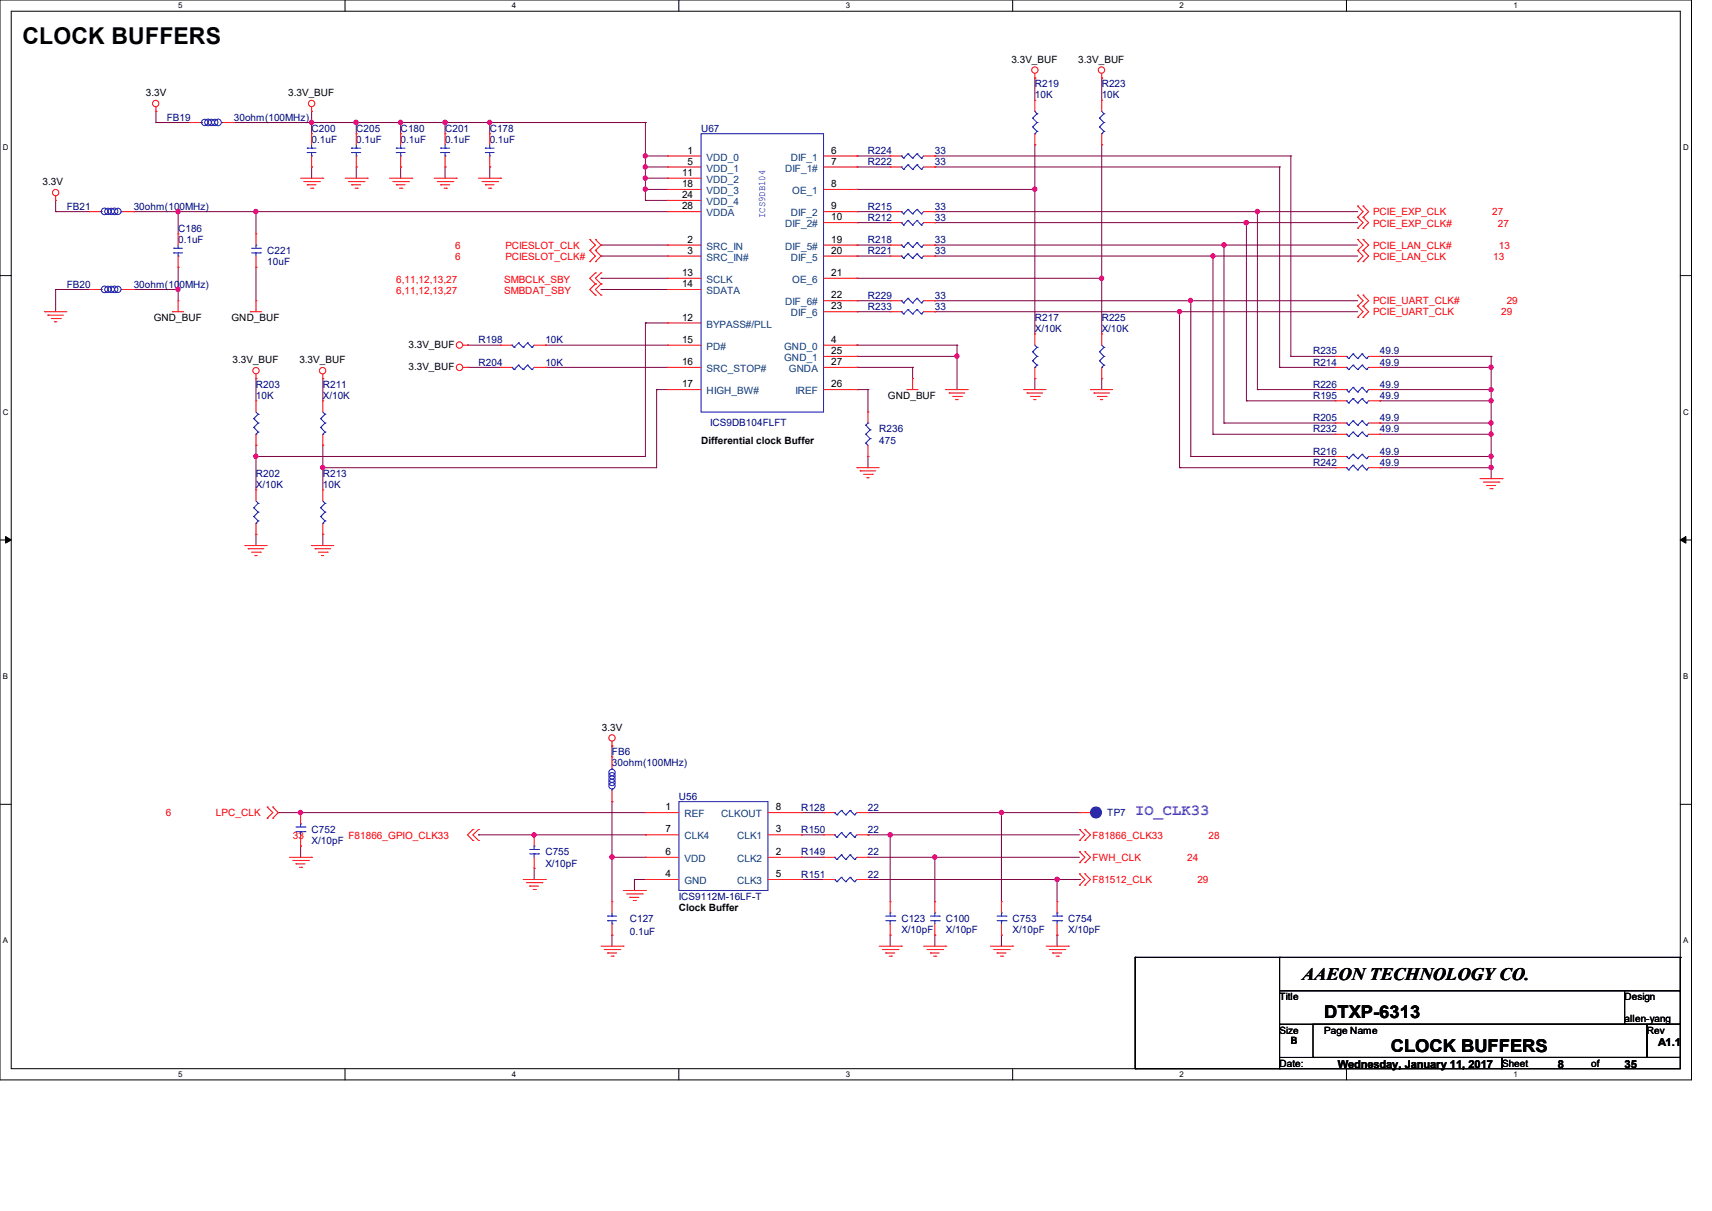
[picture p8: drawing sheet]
<svg xmlns="http://www.w3.org/2000/svg" width="297mm" height="210mm" viewBox="0 0 297 210" stroke-linecap="round" stroke-linejoin="round" font-family="sans-serif">
<path d="M0 0h293.5v187.3h-293.5zM1.9 1.9h289.6v183.4h-289.6z" fill="none" stroke="#000" stroke-width=".17"/>
<g fill="#fff">
<path d="M30.9 .2h.8v1.5h-.8z"/>
<path d="M30.9 185.5h.8v1.6h-.8z"/>
</g>
<path d="M59.9 0v1.9M59.9 185.3v2" fill="none" stroke="#000" stroke-width=".17"/>
<g fill="#fff">
<path d="M88.8 .2h.8v1.5h-.8z"/>
<path d="M88.8 185.5h.8v1.6h-.8z"/>
</g>
<path d="M117.8 0v1.9M117.8 185.3v2" fill="none" stroke="#000" stroke-width=".17"/>
<g fill="#fff">
<path d="M146.7 .2h.8v1.5h-.8z"/>
<path d="M146.7 185.5h.8v1.6h-.8z"/>
</g>
<path d="M175.7 0v1.9M175.7 185.3v2" fill="none" stroke="#000" stroke-width=".17"/>
<g fill="#fff">
<path d="M204.6 .2h.8v1.5h-.8z"/>
<path d="M204.6 185.5h.8v1.6h-.8z"/>
</g>
<path d="M233.6 0v1.9M233.6 185.3v2" fill="none" stroke="#000" stroke-width=".17"/>
<g fill="#fff">
<path d="M262.6 .2h.7v1.5h-.7z"/>
<path d="M262.6 185.5h.7v1.6h-.7z"/>
<path d="M.5 24.8h1v1.6h-1z"/>
<path d="M292 24.8h1v1.6h-1z"/>
<path d="M.5 70.7h1v1.5h-1z"/>
<path d="M292 70.7h1v1.5h-1z"/>
</g>
<path d="M0 47.8h1.9M291.5 47.8h2" fill="none" stroke="#000" stroke-width=".17"/>
<g fill="#fff">
<path d="M.5 116.5h.9v1.6h-.9z"/>
<path d="M292 116.5h.9v1.6h-.9z"/>
</g>
<path d="M0 93.6h1.9M291.5 93.6h2" fill="none" stroke="#000" stroke-width=".17"/>
<path d="M1 93l.9 .6-.9 .6zM291.5 93.6l1-.6v1.2z" fill="#000" stroke="#000" stroke-width=".17"/>
<g fill="#fff">
<path d="M.5 162.4h.9v1.5h-.9z"/>
<path d="M292 162.4h.9v1.5h-.9z"/>
</g>
<g fill="none" stroke="#000" stroke-width=".17">
<path d="M0 139.5h1.9M291.5 139.5h2M196.9 166h.1M196.9 166h94.6M196.9 166v19.3M222 171.8h69.5v5.8h-69.5zM222 166h.1M222 166v5.8M222 177.6v5.8M227.8 177.6h57.9v5.8h-57.9zM281.9 177.6h.1M281.9 171.8v5.8"/>
<path d="M285.7 177.6h5.8v5.8h-5.8zM291.5 166h.1M291.5 166v5.8M196.9 185.3h.1M196.9 185.3h25.1M222 183.4h38.6v1.9h-38.6zM222 183.4h.1M222 185.3h.1M260.6 183.4h30.9v1.9h-30.9z"/>
</g>
<g fill="none" stroke="#800040" stroke-width=".17">
<path d="M27.1 19.3h.1M27.1 19.3v2M54.1 19.3h.1M54.1 19.3v3.9M179.5 13.5h.1M179.5 13.5v3.9M191.1 13.5h.1M191.1 13.5v3.9M9.7 34.8h.1M9.7 36.7h.1M9.7 34.8v1.9M9.7 36.7h5.8"/>
<path d="M23.2 36.7h.1M23.2 36.7h92.6M27.1 21.3h.1M27.1 21.3h5.8M30.9 36.7h.1M30.9 36.7v3.9M40.6 21.3h.1M40.6 21.3h71.4M44.4 36.7h.1M44.4 36.7v3.9M54.1 21.3h.1M54.1 29h.1"/>
<path d="M54.1 29v1.9M61.8 29h.1M61.8 21.3h.1M61.8 21.3v1.9M61.8 29v1.9M69.5 21.3h.1M69.5 29h.1M69.5 21.3v1.9M69.5 29v1.9M77.2 29h.1M77.2 21.3h.1M77.2 21.3v1.9"/>
<path d="M77.2 29v1.9M85 29h.1M85 21.3h.1M85 21.3v1.9M85 29v1.9M112 27.1h.1M112 21.3h.1M112 29h.1M112 30.9h.1M112 32.9h.1M112 34.8h.1M112 29h3.8"/>
<path d="M112 27.1h3.8M112 32.9h3.8M112 21.3v13.5M112 30.9h3.8M112 34.8h3.8M148.7 32.9h.1M148.7 36.7h.1M148.7 38.6h.1M148.7 27.1h.1M148.7 29h.1M148.7 38.6h5.7M148.7 29h5.7"/>
<path d="M148.7 27.1h5.7M148.7 32.9h30.8M148.7 36.7h5.7M162.2 38.6h.1M162.2 29h.1M162.2 27.1h.1M162.2 36.7h.1M162.2 38.6h73.3M162.2 29h59.8M162.2 27.1h61.7M162.2 36.7h73.3M179.5 32.9h.1"/>
<path d="M179.5 25.1h.1M179.5 25.1v32.8M191.1 25.1h.1M191.1 25.1v32.8M216.2 38.6h.1M216.2 38.6v30.9M218.1 36.7h.1M218.1 36.7v30.9M222 29h.1M222 29v34.7M223.9 27.1h.1M223.9 27.1v34.7"/>
<path d="M9.7 50.2h.1M9.7 50.2h5.8M9.7 50.2v3.9M23.2 50.2h.1M23.2 50.2h7.7M30.9 46.4h.1M30.9 50.2h.1M30.9 46.4v5.8M44.4 46.4h.1M44.4 46.4v5.8M81.1 59.9h.1M81.1 59.9h5.8"/>
<path d="M94.6 59.9h.1M94.6 59.9h21.2M104.3 42.5h.1M104.3 44.4h.1M104.3 48.3h.1M104.3 50.2h.1M104.3 42.5h11.5M104.3 44.4h11.5M104.3 48.3h11.5M104.3 50.2h11.5M112 56h.1M112 56h3.8"/>
<path d="M112 56v23.2h-67.6M148.7 48.3h.1M148.7 42.5h.1M148.7 44.4h.1M148.7 52.2h.1M148.7 54.1h.1M148.7 59.9h.1M148.7 42.5h5.7M148.7 44.4h5.7M148.7 48.3h42.4M148.7 52.2h5.7M148.7 59.9h17.3"/>
<path d="M148.7 54.1h5.7M162.2 42.5h.1M162.2 44.4h.1M162.2 52.2h.1M162.2 54.1h.1M162.2 42.5h73.3M162.2 44.4h73.3M162.2 52.2h73.3M162.2 54.1h73.3M166 59.9h.1M166 59.9v7.7M191.1 48.3h.1"/>
<path d="M204.6 54.1h.1M204.6 54.1v27M206.6 52.2h.1M206.6 52.2v27M210.4 44.4h.1M210.4 44.4v30.9M212.3 42.5h.1M212.3 42.5v30.9M44.4 65.7h.1M44.4 79.2h.1M44.4 77.2h.1M44.4 65.7v3.8"/>
<path d="M44.4 77.2v7.8M56 77.2h.1M56 65.7h.1M56 65.7v3.8M56 77.2v7.8M81.1 63.7h.1M81.1 63.7h5.8M94.6 63.7h.1M94.6 63.7h21.2M113.9 67.6h.1M113.9 67.6h1.9M113.9 67.6v13.5h-57.9"/>
<path d="M148.7 61.8h.1M148.7 63.7h.1M148.7 67.6h.1M148.7 61.8h17.3M148.7 63.7h9.6M148.7 67.6h1.9M150.6 67.6h.1M150.6 79.2h.1M150.6 67.6v3.9M150.6 79.2v1.9M158.3 63.7h.1M158.3 63.7v2"/>
<path d="M166 61.8h.1M179.5 65.7h.1M179.5 65.7v1.9M191.1 65.7h.1M191.1 65.7v1.9M206.6 79.2h.1M206.6 79.2h25M210.4 75.3h.1M210.4 75.3h21.2M212.3 73.4h.1M212.3 73.4h19.3M216.2 69.5h.1"/>
<path d="M216.2 69.5h15.4M218.1 67.6h.1M218.1 67.6h13.5M222 63.7h.1M222 63.7h9.6M223.9 61.8h.1M223.9 61.8h7.7M239.4 61.8h.1M239.4 69.5h.1M239.4 67.6h.1M239.4 63.7h.1M239.4 75.3h.1"/>
<path d="M239.4 73.4h.1M239.4 79.2h.1M239.4 61.8h19.3M239.4 63.7h19.3M239.4 67.6h19.3M239.4 79.2h19.3M239.4 69.5h19.3M239.4 75.3h19.3M239.4 73.4h19.3M258.7 79.2h.1M258.7 69.5h.1M258.7 67.6h.1"/>
<path d="M258.7 61.8h.1M258.7 73.4h.1M258.7 75.3h.1M258.7 63.7h.1M258.7 61.8v21.2M44.4 92.7h.1M44.4 92.7v1.9M56 92.7h.1M56 81.1h.1M56 92.7v1.9M204.6 81.1h.1M204.6 81.1h27"/>
<path d="M239.4 81.1h.1M239.4 81.1h19.3M258.7 81.1h.1M106.2 129.4h.1M106.2 139h.1M106.2 129.4v1.9M106.2 139v17.4M48.3 140.9h.1M48.3 140.9h63.7M52.2 146.7h.1M52.2 140.9h.1M52.2 146.7v2"/>
<path d="M83 144.8h.1M83 144.8h29M92.7 150.6h.1M92.7 150.6v1.9M106.2 148.7h.1M106.2 148.7h5.8M110.1 152.5h.1M110.1 152.5h1.9M110.1 152.5v1.9M112 144.8h.1M139 144.8h.1M139 148.7h.1"/>
<path d="M139 144.8h3.9M139 148.7h3.9M139 152.5h3.9M139 140.9h3.9M142.9 152.5h.1M142.9 140.9h.1M150.6 144.8h.1M150.6 148.7h.1M150.6 144.8h36.7M150.6 148.7h36.7M150.6 152.5h36.7M150.6 140.9h36.7"/>
<path d="M154.4 144.8h.1M154.4 144.8v11.6M162.2 148.7h.1M162.2 148.7v7.7M173.7 140.9h.1M173.7 140.9v15.5M183.4 152.5h.1M183.4 152.5v3.9M187.3 140.9h.1M187.3 152.5h.1M106.2 162.2h.1M106.2 162.2v1.9"/>
<path d="M154.4 162.2h.1M154.4 162.2v1.9M162.2 162.2h.1M162.2 162.2v1.9M173.7 162.2h.1M173.7 162.2v1.9M183.4 162.2h.1M183.4 162.2v1.9"/>
</g>
<g fill="#f0f" stroke="#f0f" stroke-width=".17">
<circle cx="162.1" cy="148.6" r=".37"/>
<circle cx="154.4" cy="144.8" r=".38"/>
<circle cx="106.2" cy="148.6" r=".38"/>
<circle cx="218.1" cy="36.7" r=".37"/>
<circle cx="179.5" cy="32.8" r=".37"/>
<circle cx="77.2" cy="21.2" r=".38"/>
<circle cx="69.5" cy="21.2" r=".37"/>
<circle cx="84.9" cy="21.2" r=".37"/>
<circle cx="61.8" cy="21.2" r=".38"/>
<circle cx="166" cy="61.8" r=".37"/>
<circle cx="216.2" cy="38.6" r=".38"/>
<circle cx="212.3" cy="42.5" r=".38"/>
<circle cx="111.9" cy="27" r=".37"/>
<circle cx="111.9" cy="29" r=".37"/>
<circle cx="111.9" cy="30.9" r=".37"/>
<circle cx="111.9" cy="32.8" r=".37"/>
<circle cx="44.4" cy="36.7" r=".37"/>
<circle cx="30.9" cy="36.7" r=".37"/>
<circle cx="44.4" cy="79.1" r=".37"/>
<circle cx="206.5" cy="52.1" r=".38"/>
<circle cx="204.6" cy="54" r=".37"/>
<circle cx="191.1" cy="48.3" r=".37"/>
<circle cx="258.7" cy="73.3" r=".37"/>
<circle cx="258.7" cy="69.5" r=".37"/>
<circle cx="258.7" cy="67.6" r=".37"/>
<circle cx="258.7" cy="63.7" r=".37"/>
<circle cx="258.7" cy="75.3" r=".37"/>
<circle cx="258.7" cy="81.1" r=".37"/>
<circle cx="258.7" cy="79.1" r=".37"/>
<circle cx="30.9" cy="50.2" r=".37"/>
<circle cx="210.4" cy="44.4" r=".37"/>
<circle cx="56" cy="81.1" r=".37"/>
<circle cx="54" cy="21.2" r=".37"/>
<circle cx="52.1" cy="140.9" r=".38"/>
<circle cx="173.7" cy="140.9" r=".38"/>
<circle cx="183.4" cy="152.5" r=".38"/>
<circle cx="92.6" cy="144.8" r=".37"/>
</g>
<g fill="none" stroke="#f00" stroke-width=".17">
<path d="M27.1 19.3h.1M27.1 18.5v.8M54.1 19.3h.1M54.1 18.5v.8M179.5 13.5h.1M179.5 17.4h.1M179.5 12.7v.8M179.5 17.4v1.9M191.1 13.5h.1M191.1 17.4h.1M191.1 12.7v.8M191.1 17.4v1.9"/>
<path d="M9.7 34.8h.1M9.7 34v.8M15.5 36.7h.1M15.5 36.7h1.9M21.3 36.7h1.9M23.2 36.7h.1M32.9 21.3h.1M32.9 21.3h1.9M38.6 21.3h2M40.6 21.3h.1M52.2 30.9h3.8M52.7 31.5h2.7"/>
<path d="M53.3 32h.1M53.3 32h1.5M53.9 32.6h.4M54.1 23.2h.1M54.1 29h.1M54.1 23.2v1.9M54.1 27.1v1.9M54.3 32.6h.1M55.4 31.5h.1M56 30.9h.1M59.9 30.9h3.8M60.5 31.5h2.7"/>
<path d="M61 32h.1M61 32h1.6M61.6 32.6h.4M61.8 23.2h.1M61.8 29h.1M61.8 23.2v1.9M61.8 27.1v1.9M62 32.6h.1M63.2 31.5h.1M63.7 30.9h.1M67.6 30.9h3.9M68.2 31.5h2.7"/>
<path d="M68.7 32h.1M68.7 32h1.6M69.3 32.6h.4M69.5 23.2h.1M69.5 29h.1M69.5 23.2v1.9M69.5 27.1v1.9M69.7 32.6h.1M70.9 31.5h.1M71.5 30.9h.1M75.3 30.9h3.9M75.9 31.5h2.7"/>
<path d="M76.5 32h.1M76.5 32h1.5M77 32.6h.4M77.2 23.2h.1M77.2 29h.1M77.2 23.2v1.9M77.2 27.1v1.9M77.4 32.6h.1M78.6 31.5h.1M79.2 30.9h.1M83 30.9h3.9M83.6 31.5h2.7"/>
<path d="M84.2 32h.1M84.2 32h1.5M84.8 32.6h.3M85 23.2h.1M85 29h.1M85 23.2v1.9M85 27.1v1.9M85.1 32.6h.1M86.3 31.5h.1M86.9 30.9h.1M115.8 27.1h.1M115.8 29h.1"/>
<path d="M115.8 30.9h.1M115.8 32.9h.1M115.8 36.7h.1M115.8 34.8h.1M115.8 30.9h5.8M115.8 27.1h5.8M115.8 29h5.8M115.8 32.9h5.8M115.8 36.7h5.8M115.8 34.8h5.8M142.9 27.1h5.8M142.9 29h5.8"/>
<path d="M142.9 32.9h5.8M142.9 36.7h5.8M142.9 38.6h5.8M148.7 27.1h.1M148.7 29h.1M148.7 32.9h.1M148.7 36.7h.1M148.7 38.6h.1M154.4 27.1h.1M154.4 29h.1M154.4 36.7h.1M154.4 38.6h.1"/>
<path d="M154.4 27.1h2M154.4 29h2M154.4 36.7h2M154.4 38.6h2M160.2 27.1h2M160.2 29h2M160.2 36.7h2M160.2 38.6h2M162.2 27.1h.1M162.2 29h.1M162.2 36.7h.1M162.2 38.6h.1"/>
<path d="M179.5 25.1h.1M179.5 23.2v1.9M191.1 25.1h.1M191.1 23.2v1.9M235.5 35.7h.1M235.5 37.7h.1M235.5 39.6h.1M235.5 35.7l1 1-1 1M235.5 37.7l1 .9-1 1M236.5 35.7h.1M236.5 37.7h.1M236.5 39.6h.1"/>
<path d="M236.5 35.7l.9 1-.9 1M236.5 37.7l.9 .9-.9 1M7.7 54.1h.1M7.7 54.1h3.9M8.3 54.7h.1M8.3 54.7h2.7M8.9 55.2h1.6M9.5 55.8h.1M9.5 55.8h.4M10.5 55.2h.1M15.5 50.2h.1M15.5 50.2h1.9"/>
<path d="M21.3 50.2h1.9M23.2 50.2h.1M29.9 54.1h.1M29.9 54.1h2M30.9 52.2h.1M30.9 40.6h.1M30.9 46.4h.1M30.9 40.6v1.9M30.9 44.4v2M30.9 52.2v1.9M43.4 54.1h.1M43.4 54.1h2"/>
<path d="M44.4 52.2h.1M44.4 46.4h.1M44.4 40.6h.1M44.4 40.6v1.9M44.4 44.4v2M44.4 52.2v1.9M80.3 59.9h.8M81.1 59.9h.1M86.9 59.9h.1M86.9 59.9h1.9M92.7 59.9h1.9M94.6 59.9h.1"/>
<path d="M102.3 43.4h.1M102.3 41.5h.1M102.3 45.4h.1M102.3 41.5l1 1-1 .9M102.3 43.4l1 1-1 1M103.3 47.3h.1M103.3 49.2h.1M103.3 41.5h.1M103.3 43.4h.1M103.3 51.2h.1M103.3 45.4h.1M103.3 47.3l-1 1 1 .9"/>
<path d="M103.3 41.5l1 1-1 .9M103.3 49.2l-1 1 1 1M103.3 43.4l1 1-1 1M104.3 47.3h.1M104.3 49.2h.1M104.3 51.2h.1M104.3 47.3l-1 1 1 .9M104.3 49.2l-1 1 1 1M115.8 42.5h.1M115.8 44.4h.1M115.8 56h.1M115.8 48.3h.1"/>
<path d="M115.8 50.2h.1M115.8 59.9h.1M115.8 59.9h5.8M115.8 50.2h5.8M115.8 42.5h5.8M115.8 44.4h5.8M115.8 56h5.8M115.8 48.3h5.8M142.9 54.1h5.8M142.9 59.9h5.8M142.9 42.5h5.8M142.9 44.4h5.8"/>
<path d="M142.9 48.3h5.8M142.9 52.2h5.8M148.7 59.9h.1M148.7 44.4h.1M148.7 42.5h.1M148.7 48.3h.1M148.7 54.1h.1M148.7 52.2h.1M154.4 42.5h.1M154.4 44.4h.1M154.4 52.2h.1M154.4 54.1h.1"/>
<path d="M154.4 54.1h2M154.4 42.5h2M154.4 44.4h2M154.4 52.2h2M160.2 54.1h2M160.2 42.5h2M160.2 44.4h2M160.2 52.2h2M162.2 42.5h.1M162.2 44.4h.1M162.2 52.2h.1M162.2 54.1h.1"/>
<path d="M179.5 57.9h.1M179.5 57.9v2M191.1 57.9h.1M191.1 57.9v2M235.5 53.1h.1M235.5 55h.1M235.5 51.2h.1M235.5 43.4h.1M235.5 45.4h.1M235.5 41.5h.1M235.5 53.1l1 1-1 .9M235.5 51.2l1 1-1 .9"/>
<path d="M235.5 43.4l1 1-1 1M235.5 41.5l1 1-1 .9M236.5 53.1h.1M236.5 55h.1M236.5 51.2h.1M236.5 43.4h.1M236.5 45.4h.1M236.5 41.5h.1M236.5 53.1l.9 1-.9 .9M236.5 51.2l.9 1-.9 .9M236.5 43.4l.9 1-.9 1M236.5 41.5l.9 1-.9 .9"/>
<path d="M44.4 65.7h.1M44.4 69.5h.1M44.4 77.2h.1M44.4 64.9v.8M44.4 69.5v2M44.4 75.3v1.9M56 65.7h.1M56 69.5h.1M56 77.2h.1M56 64.9v.8M56 69.5v2M56 75.3v1.9"/>
<path d="M80.3 63.7h.8M81.1 63.7h.1M86.9 63.7h.1M86.9 63.7h1.9M92.7 63.7h1.9M94.6 63.7h.1M115.8 63.7h.1M115.8 67.6h.1M115.8 67.6h5.8M115.8 63.7h5.8M142.9 67.6h5.8M142.9 63.7h5.8"/>
<path d="M142.9 61.8h5.8M148.7 61.8h.1M148.7 67.6h.1M148.7 63.7h.1M150.6 79.2h.1M150.6 71.5h.1M150.6 71.5v1.9M150.6 77.2v2M157.4 67.6h.1M157.4 67.6h1.9M158.3 65.7h.1M158.3 65.7v1.9"/>
<path d="M164.1 67.6h.1M164.1 67.6h3.9M164.7 68.2h.1M164.7 68.2h2.7M165.3 68.7h1.5M165.8 69.3h.1M165.8 69.3h.4M166.8 68.7h.1M177.6 67.6h.1M177.6 67.6h3.9M178.2 68.2h.1M178.2 68.2h2.7"/>
<path d="M178.8 68.7h1.5M179.4 69.3h.1M179.4 69.3h.3M179.5 65.7h.1M179.5 63.7v2M180.3 68.7h.1M189.2 67.6h.1M189.2 67.6h3.8M189.8 68.2h.1M189.8 68.2h2.7M190.4 68.7h1.5M190.9 69.3h.1"/>
<path d="M190.9 69.3h.4M191.1 65.7h.1M191.1 63.7v2M191.9 68.7h.1M231.6 67.6h.1M231.6 69.5h.1M231.6 73.4h.1M231.6 75.3h.1M231.6 79.2h.1M231.6 61.8h.1M231.6 63.7h.1M231.6 67.6h2"/>
<path d="M231.6 63.7h2M231.6 69.5h2M231.6 73.4h2M231.6 75.3h2M231.6 61.8h2M231.6 79.2h2M237.4 67.6h2M237.4 63.7h2M237.4 69.5h2M237.4 73.4h2M237.4 75.3h2M237.4 61.8h2"/>
<path d="M237.4 79.2h2M239.4 67.6h.1M239.4 69.5h.1M239.4 73.4h.1M239.4 75.3h.1M239.4 79.2h.1M239.4 61.8h.1M239.4 63.7h.1M42.5 94.6h.1M42.5 94.6h3.9M43.1 95.2h.1M43.1 95.2h2.7"/>
<path d="M43.6 95.8h1.6M44.2 96.4h.1M44.2 96.4h.4M44.4 85h.1M44.4 92.7h.1M44.4 85v1.9M44.4 90.8v1.9M45.2 95.8h.1M54.1 94.6h.1M54.1 94.6h3.8M54.7 95.2h.1M54.7 95.2h2.7"/>
<path d="M55.2 95.8h1.6M55.8 96.4h.1M55.8 96.4h.4M56 85h.1M56 92.7h.1M56 85v1.9M56 90.8v1.9M56.8 95.8h.1M148.7 81.1h.1M148.7 81.1h3.8M149.2 81.7h.1M149.2 81.7h2.7"/>
<path d="M149.8 82.3h1.5M150.4 82.8h.1M150.4 82.8h.4M151.3 82.3h.1M231.6 81.1h.1M231.6 81.1h2M237.4 81.1h2M239.4 81.1h.1M256.8 83h3.8M257.3 83.6h2.8M257.9 84.2h.1M257.9 84.2h1.6"/>
<path d="M258.5 84.8h.4M258.9 84.8h.1M260.1 83.6h.1M260.6 83h.1M46.4 140h.1M46.4 140l.9 .9-.9 1M47.3 140h.1M47.3 140l1 .9-1 1M106.2 129.4h.1M106.2 139h.1M106.2 131.3h.1M106.2 128.6v.8"/>
<path d="M106.2 131.3v1.9M106.2 137.1v1.9M46.4 141.9h.1M47.3 141.9h.1M50.2 148.7h3.9M50.8 149.2h2.7M51.4 149.8h.1M51.4 149.8h1.5M51.9 150.4h.4M52.2 146.7h.1M52.2 140.9h.1M52.2 140.9v2"/>
<path d="M52.2 144.8v1.9M52.3 150.4h.1M53.5 149.2h.1M54.1 148.7h.1M82 143.8h.1M82 145.8h.1M82 143.8l-.9 1 .9 1M83 143.8h.1M83 145.8h.1M83 143.8l-1 1 1 1M90.8 152.5h3.8M91.3 153.1h2.7"/>
<path d="M91.9 153.7h.1M91.9 153.7h1.5M92.5 154.3h.4M92.7 150.6h.1M92.7 144.8h.1M92.7 144.8v1.9M92.7 148.7v1.9M92.9 154.3h.1M94 153.1h.1M94.6 152.5h.1M106.2 156.4h.1M106.2 156.4v1.9"/>
<path d="M108.1 154.4h3.9M108.7 155h2.7M109.3 155.6h.1M109.3 155.6h1.5M109.9 156.2h.3M110.2 156.2h.1M111.4 155h.1M112 154.4h.1M112 140.9h.1M112 152.5h.1M112 144.8h.1M112 148.7h.1"/>
<path d="M112 148.7h5.8M112 152.5h5.8M112 140.9h5.8M112 144.8h5.8M133.2 148.7h5.8M133.2 152.5h5.8M133.2 140.9h5.8M133.2 144.8h5.8M139 148.7h.1M139 144.8h.1M139 140.9h.1M139 152.5h.1"/>
<path d="M142.9 140.9h.1M142.9 148.7h.1M142.9 152.5h.1M142.9 144.8h.1M142.9 148.7h1.9M142.9 152.5h1.9M142.9 140.9h1.9M142.9 144.8h1.9M148.7 148.7h1.9M148.7 152.5h1.9M148.7 140.9h1.9M148.7 144.8h1.9"/>
<path d="M150.6 140.9h.1M150.6 148.7h.1M150.6 152.5h.1M150.6 144.8h.1M154.4 156.4h.1M154.4 156.4v1.9M162.2 156.4h.1M162.2 156.4v1.9M173.7 156.4h.1M173.7 156.4v1.9M183.4 156.4h.1M183.4 156.4v1.9"/>
<path d="M187.3 143.8h.1M187.3 145.8h.1M187.3 147.7h.1M187.3 149.6h.1M187.3 151.6h.1M187.3 153.5h.1M187.3 140.9h.1M187.3 143.8l.9 1-.9 1M187.3 147.7l.9 1-.9 .9M187.3 151.6l.9 .9-.9 1M187.3 140.9h1.9M188.2 143.8h.1"/>
<path d="M188.2 145.8h.1M188.2 147.7h.1M188.2 149.6h.1M188.2 151.6h.1M188.2 153.5h.1M188.2 143.8l1 1-1 1M188.2 147.7l1 1-1 .9M188.2 151.6l1 .9-1 1M104.3 164.1h3.8M104.8 164.7h2.7M105.4 165.3h.1M105.4 165.3h1.6"/>
<path d="M106 165.8h.4M106.2 162.2h.1M106.2 160.2v2M106.4 165.8h.1M107.5 164.7h.1M108.1 164.1h.1M152.5 164.1h3.9M153.1 164.7h2.7M153.7 165.3h.1M153.7 165.3h1.5M154.3 165.8h.3M154.4 162.2h.1"/>
<path d="M154.4 160.2v2M154.6 165.8h.1M155.8 164.7h.1M156.4 164.1h.1M160.2 164.1h3.9M160.8 164.7h2.7M161.4 165.3h.1M161.4 165.3h1.5M162 165.8h.3M162.2 162.2h.1M162.2 160.2v2M162.3 165.8h.1"/>
<path d="M163.5 164.7h.1M164.1 164.1h.1M171.8 164.1h3.9M172.4 164.7h2.7M173 165.3h.1M173 165.3h1.5M173.6 165.8h.3M173.7 162.2h.1M173.7 160.2v2M173.9 165.8h.1M175.1 164.7h.1M175.7 164.1h.1"/>
<path d="M181.5 164.1h3.8M182 164.7h2.7M182.6 165.3h.1M182.6 165.3h1.6M183.2 165.8h.4M183.4 162.2h.1M183.4 160.2v2M183.6 165.8h.1M184.7 164.7h.1M185.3 164.1h.1"/>
<circle cx="27" cy="17.9" r=".55"/>
<circle cx="54.1" cy="17.9" r=".55"/>
<circle cx="179.5" cy="12.1" r=".55"/>
<circle cx="191.1" cy="12.1" r=".55"/>
<circle cx="9.7" cy="33.4" r=".55"/>
<circle cx="79.7" cy="59.8" r=".55"/>
<circle cx="44.4" cy="64.3" r=".55"/>
<circle cx="56" cy="64.3" r=".55"/>
<circle cx="79.7" cy="63.7" r=".55"/>
<circle cx="106.2" cy="128" r=".55"/>
</g>
<g fill="none" stroke="#00f" stroke-width=".17">
<path d="M179.5 19.3l.4 .4M179.9 19.7h.1M179.9 19.7l-.7 .8M191.1 19.3l.4 .4M191.5 19.7h.1M191.5 19.7l-.7 .8M17.4 36.7h.2M17.6 36.7h.1M21 36.7h.1M21 36.7h.3M34.8 21.3h.2M35 21.3h.1"/>
<path d="M38.4 21.3h.1M38.4 21.3h.2M53.3 26.5h.1M53.3 25.7h.1M53.3 26.5h1.5M53.3 25.7h1.5M54.1 27.1h.1M54.1 25.7h.1M54.1 25.1v.6M54.1 26.5v.6M61 26.5h.1M61 25.7h.1"/>
<path d="M61 26.5h1.6M61 25.7h1.6M61.8 27.1h.1M61.8 25.7h.1M61.8 25.1v.6M61.8 26.5v.6M68.7 26.5h.1M68.7 25.7h.1M68.7 26.5h1.6M68.7 25.7h1.6M69.5 27.1h.1M69.5 25.7h.1"/>
<path d="M69.5 25.1v.6M69.5 26.5v.6M76.5 26.5h.1M76.5 25.7h.1M76.5 26.5h1.5M76.5 25.7h1.5M77.2 27.1h.1M77.2 25.7h.1M77.2 25.1v.6M77.2 26.5v.6M84.2 26.5h.1M84.2 25.7h.1"/>
<path d="M84.2 26.5h1.5M84.2 25.7h1.5M85 27.1h.1M85 25.7h.1M85 25.1v.6M85 26.5v.6M121.6 23.2h21.3v48.3h-21.3zM156.4 27.1h.1M156.4 29h.1M156.4 36.7h.1M156.4 38.6h.1M156.4 27.1l.4 .3"/>
<path d="M156.4 29l.4 .4M156.4 36.7l.4 .4M156.4 38.6l.4 .4M156.8 27.4h.1M156.8 29.4h.1M156.8 37.1h.1M156.8 39h.1M157.5 26.7h.1M157.5 28.6h.1M157.5 36.3h.1M157.5 38.2h.1M157.5 26.7l-.7 .7"/>
<path d="M157.5 26.7l.8 .7M157.5 28.6l-.7 .8M157.5 28.6l.8 .8M157.5 36.3l-.7 .8M157.5 36.3l.8 .8M157.5 38.2l-.7 .8M157.5 38.2l.8 .8M158.3 27.4h.1M158.3 29.4h.1M158.3 37.1h.1M158.3 39h.1M159.1 26.7h.1"/>
<path d="M159.1 28.6h.1M159.1 36.3h.1M159.1 38.2h.1M159.1 26.7l.8 .7M159.1 26.7l-.8 .7M159.1 28.6l.8 .8M159.1 28.6l-.8 .8M159.1 36.3l.8 .8M159.1 36.3l-.8 .8M159.1 38.2l.8 .8M159.1 38.2l-.8 .8M159.9 27.4h.1"/>
<path d="M159.9 29.4h.1M159.9 37.1h.1M159.9 39h.1M160.2 27.1l-.3 .3M160.2 29l-.3 .4M160.2 36.7l-.3 .4M160.2 38.6l-.3 .4M179.2 20.5h.1M179.2 22h.1M179.2 22l.7 .8M179.2 20.5l.7 .8M179.5 23.2h.1"/>
<path d="M179.9 22.8h.1M179.9 21.3h.1M179.9 22.8l-.4 .4M179.9 21.3l-.7 .7M190.8 20.5h.1M190.8 22h.1M190.8 22l.7 .8M190.8 20.5l.7 .8M191.1 23.2h.1M191.5 22.8h.1M191.5 21.3h.1M191.5 22.8l-.4 .4"/>
<path d="M191.5 21.3l-.7 .7M17.4 50.2h.2M17.6 50.2h.1M21 50.2h.1M21 50.2h.3M30.1 43.9h.1M30.1 43.1h.1M30.1 43.9h1.6M30.1 43.1h1.6M30.9 44.4h.1M30.9 43.1h.1M30.9 42.5v.6"/>
<path d="M30.9 43.9v.5M43.6 43.9h1.6M43.6 43.1h1.6M44.4 42.5h.1M44.4 43.9h.1M44.4 42.5v.6M44.4 43.9v.5M45.2 43.1h.1M45.2 43.9h.1M88.8 59.9h.1M88.8 59.9l.4 .3M90 59.5h.1"/>
<path d="M90 59.5l-.8 .7M90 59.5l.8 .7M91.5 59.5h.1M91.5 59.5l.8 .7M91.5 59.5l-.7 .7M92.7 59.9l-.4 .3M156.4 42.5h.1M156.4 44.4h.1M156.4 52.2h.1M156.4 54.1h.1M156.4 42.5l.4 .4M156.4 44.4l.4 .4"/>
<path d="M156.4 52.2l.4 .3M156.4 54.1l.4 .3M156.8 42.9h.1M156.8 44.8h.1M156.8 52.5h.1M156.8 54.4h.1M157.5 42.1h.1M157.5 44h.1M157.5 51.7h.1M157.5 53.7h.1M157.5 42.1l-.7 .8M157.5 42.1l.8 .8"/>
<path d="M157.5 44l-.7 .8M157.5 44l.8 .8M157.5 51.7l-.7 .8M157.5 51.7l.8 .8M157.5 53.7l-.7 .7M157.5 53.7l.8 .7M158.3 42.9h.1M158.3 44.8h.1M158.3 52.5h.1M158.3 54.4h.1M159.1 42.1h.1M159.1 44h.1"/>
<path d="M159.1 51.7h.1M159.1 53.7h.1M159.1 42.1l.8 .8M159.1 42.1l-.8 .8M159.1 53.7l-.8 .7M159.1 44l.8 .8M159.1 44l-.8 .8M159.1 51.7l.8 .8M159.1 51.7l-.8 .8M159.1 53.7l.8 .7M159.9 42.9h.1M159.9 44.8h.1"/>
<path d="M159.9 52.5h.1M159.9 54.4h.1M160.2 42.5l-.3 .4M160.2 44.4l-.3 .4M160.2 52.2l-.3 .3M160.2 54.1l-.3 .3M179.5 59.9l.4 .3M191.1 59.9l.4 .3M44 72.6h.1M44 74.1h.1M44 74.1l.8 .8M44 72.6l.8 .8"/>
<path d="M44.4 75.3h.1M44.4 71.5l.4 .3M44.8 74.9h.1M44.8 71.8h.1M44.8 73.4h.1M44.8 74.9l-.4 .4M44.8 71.8l-.8 .8M44.8 73.4l-.8 .7M55.6 72.6h.1M55.6 74.1h.1M55.6 74.1l.8 .8M55.6 72.6l.8 .8"/>
<path d="M56 75.3h.1M56 71.5l.4 .3M56.4 74.9h.1M56.4 71.8h.1M56.4 73.4h.1M56.4 74.9l-.4 .4M56.4 71.8l-.8 .8M56.4 73.4l-.8 .7M88.8 63.7h.1M88.8 63.7l.4 .4M89.2 60.2h.1M89.2 64.1h.1"/>
<path d="M90 63.3h.1M90 63.3l-.8 .8M90 63.3l.8 .8M90.8 60.2h.1M90.8 64.1h.1M91.5 63.3h.1M91.5 63.3l.8 .8M91.5 63.3l-.7 .8M92.3 60.2h.1M92.3 64.1h.1M92.7 63.7l-.4 .4M150.2 73.7h.1"/>
<path d="M150.2 76.8h.1M150.2 75.3h.1M150.2 73.7l.8 .8M150.2 76.8l.4 .4M150.2 75.3l.8 .8M150.6 73.4h.1M150.6 73.4l-.4 .3M151 76.1h.1M151 74.5h.1M151 76.1l-.8 .7M151 74.5l-.8 .8M179.2 61h.1"/>
<path d="M179.2 62.6h.1M179.2 62.6l.7 .7M179.2 61l.7 .8M179.5 63.7h.1M179.9 63.3h.1M179.9 60.2h.1M179.9 61.8h.1M179.9 63.3l-.4 .4M179.9 60.2l-.7 .8M179.9 61.8l-.7 .8M190.8 61h.1M190.8 62.6h.1"/>
<path d="M190.8 62.6l.7 .7M190.8 61l.7 .8M191.1 63.7h.1M191.5 63.3h.1M191.5 60.2h.1M191.5 61.8h.1M191.5 63.3l-.4 .4M191.5 60.2l-.7 .8M191.5 61.8l-.7 .8M233.6 67.6h.1M233.6 69.5h.1M233.6 73.4h.1"/>
<path d="M233.6 75.3h.1M233.6 79.2h.1M233.6 61.8h.1M233.6 63.7h.1M233.6 67.6l.4 .4M233.6 69.5l.4 .4M233.6 73.4l.4 .3M233.6 75.3l.4 .4M233.6 79.2l.4 .3M233.6 61.8l.4 .4M233.6 63.7l.4 .4M234 68h.1"/>
<path d="M234 69.9h.1M234 73.7h.1M234 75.7h.1M234 79.5h.1M234 62.2h.1M234 64.1h.1M234.7 67.2h.1M234.7 69.1h.1M234.7 73h.1M234.7 74.9h.1M234.7 78.8h.1M234.7 61.4h.1"/>
<path d="M234.7 63.3h.1M234.7 67.2l-.7 .8M234.7 67.2l.8 .8M234.7 69.1l-.7 .8M234.7 69.1l.8 .8M234.7 73l-.7 .7M234.7 73l.8 .7M234.7 74.9l-.7 .8M234.7 74.9l.8 .8M234.7 78.8l-.7 .7M234.7 78.8l.8 .7M234.7 63.3l-.7 .8"/>
<path d="M234.7 61.4l-.7 .8M234.7 61.4l.8 .8M234.7 63.3l.8 .8M235.5 68h.1M235.5 69.9h.1M235.5 73.7h.1M235.5 75.7h.1M235.5 79.5h.1M235.5 62.2h.1M235.5 64.1h.1M236.3 67.2h.1M236.3 69.1h.1"/>
<path d="M236.3 73h.1M236.3 74.9h.1M236.3 78.8h.1M236.3 61.4h.1M236.3 63.3h.1M236.3 67.2l.8 .8M236.3 67.2l-.8 .8M236.3 69.1l.8 .8M236.3 69.1l-.8 .8M236.3 73l.8 .7M236.3 73l-.8 .7M236.3 74.9l.8 .8"/>
<path d="M236.3 74.9l-.8 .8M236.3 78.8l.8 .7M236.3 78.8l-.8 .7M236.3 61.4l.8 .8M236.3 61.4l-.8 .8M236.3 63.3l.8 .8M236.3 63.3l-.8 .8M237.1 68h.1M237.1 69.9h.1M237.1 73.7h.1M237.1 75.7h.1M237.1 79.5h.1"/>
<path d="M237.1 62.2h.1M237.1 64.1h.1M237.4 67.6l-.3 .4M237.4 69.5l-.3 .4M237.4 73.4l-.3 .3M237.4 75.3l-.3 .4M237.4 79.2l-.3 .3M237.4 61.8l-.3 .4M237.4 63.7l-.3 .4M44 88.1h.1M44 89.6h.1M44 89.6l.8 .7"/>
<path d="M44 88.1l.8 .7M44.4 90.8h.1M44.4 86.9l.4 .4M44.8 90.3h.1M44.8 87.3h.1M44.8 88.8h.1M44.8 90.3l-.4 .5M44.8 87.3l-.8 .8M44.8 88.8l-.8 .8M55.6 88.1h.1M55.6 89.6h.1M55.6 89.6l.8 .7"/>
<path d="M55.6 88.1l.8 .7M56 90.8h.1M56 86.9l.4 .4M56.4 90.3h.1M56.4 87.3h.1M56.4 88.8h.1M56.4 90.3l-.4 .5M56.4 87.3l-.8 .8M56.4 88.8l-.8 .8M233.6 81.1h.1M233.6 81.1l.4 .4M234 81.5h.1"/>
<path d="M234.7 80.7h.1M234.7 80.7l-.7 .8M234.7 80.7l.8 .8M235.5 81.5h.1M236.3 80.7h.1M236.3 80.7l.8 .8M236.3 80.7l-.8 .8M237.1 81.5h.1M237.4 81.1l-.3 .4M106.2 136.9h.1M106.2 133.4h.1M106.2 133.2v.2"/>
<path d="M106.2 136.9v.2M117.8 139h15.4v15.4h-15.4zM51.4 143.4h1.5M51.4 144.2h1.5M52.2 142.9h.1M52.2 144.2h.1M52.2 142.9v.5M52.2 144.2v.6M52.9 143.4h.1M52.9 144.2h.1M91.9 147.3h1.5M91.9 148.1h1.5"/>
<path d="M92.7 146.7h.1M92.7 148.1h.1M92.7 146.7v.6M92.7 148.1v.6M93.4 147.3h.1M93.4 148.1h.1M105.4 159.7h.1M105.4 158.9h.1M105.4 158.9h1.6M105.4 159.7h1.6M106.2 158.9h.1M106.2 158.3v.6"/>
<path d="M106.2 159.7v.5M144.8 140.9h.1M144.8 148.7h.1M144.8 152.5h.1M144.8 144.8h.1M144.8 140.9l.4 .4M144.8 148.7l.4 .4M144.8 152.5l.4 .4M144.8 144.8l.4 .4M145.2 141.3h.1M145.2 149.1h.1M145.2 152.9h.1"/>
<path d="M145.2 145.2h.1M146 140.5h.1M146 148.3h.1M146 152.1h.1M146 144.4h.1M146 140.5l-.8 .8M146 140.5l.7 .8M146 148.3l-.8 .8M146 148.3l.7 .8M146 152.1l-.8 .8M146 152.1l.7 .8M146 144.4l-.8 .8"/>
<path d="M146 144.4l.7 .8M146.7 141.3h.1M146.7 149.1h.1M146.7 152.9h.1M146.7 145.2h.1M147.5 140.5h.1M147.5 148.3h.1M147.5 152.1h.1M147.5 144.4h.1M147.5 140.5l.8 .8M147.5 140.5l-.8 .8M147.5 148.3l.8 .8"/>
<path d="M147.5 148.3l-.8 .8M147.5 152.1l.8 .8M147.5 152.1l-.8 .8M147.5 144.4l.8 .8M147.5 144.4l-.8 .8M148.3 141.3h.1M148.3 149.1h.1M148.3 152.9h.1M148.3 145.2h.1M148.7 140.9l-.4 .4M148.7 148.7l-.4 .4M148.7 152.5l-.4 .4"/>
<path d="M148.7 144.8l-.4 .4M153.7 158.9h1.5M153.7 159.7h1.5M154.4 158.3h.1M154.4 159.7h.1M154.4 158.3v.6M154.4 159.7v.5M155.2 158.9h.1M155.2 159.7h.1M161.4 158.9h1.5M161.4 159.7h1.5M162.2 158.3h.1"/>
<path d="M162.2 159.7h.1M162.2 158.3v.6M162.2 159.7v.5M162.9 158.9h.1M162.9 159.7h.1M173 158.9h1.5M173 159.7h1.5M173.7 158.3h.1M173.7 159.7h.1M173.7 158.3v.6M173.7 159.7v.5M174.5 158.9h.1"/>
<path d="M174.5 159.7h.1M182.6 158.9h1.6M182.6 159.7h1.6M183.4 158.3h.1M183.4 159.7h.1M183.4 158.3v.6M183.4 159.7v.5M184.2 158.9h.1M184.2 159.7h.1M106.2 160.2h.1"/>
<circle cx="18.1" cy="36.7" r=".57"/>
<circle cx="18.7" cy="36.7" r=".55"/>
<circle cx="19.3" cy="36.7" r=".55"/>
<circle cx="19.9" cy="36.7" r=".57"/>
<circle cx="20.4" cy="36.7" r=".55"/>
<circle cx="35.5" cy="21.2" r=".55"/>
<circle cx="36.1" cy="21.2" r=".57"/>
<circle cx="36.7" cy="21.2" r=".55"/>
<circle cx="37.3" cy="21.2" r=".55"/>
<circle cx="37.8" cy="21.2" r=".57"/>
<circle cx="18.1" cy="50.2" r=".57"/>
<circle cx="18.7" cy="50.2" r=".55"/>
<circle cx="19.3" cy="50.2" r=".55"/>
<circle cx="19.9" cy="50.2" r=".57"/>
<circle cx="20.4" cy="50.2" r=".55"/>
<circle cx="106.2" cy="135.7" r=".55"/>
<circle cx="106.2" cy="136.3" r=".55"/>
<circle cx="106.2" cy="134" r=".55"/>
<circle cx="106.2" cy="135.1" r=".55"/>
<circle cx="106.2" cy="134.5" r=".55"/>
</g>
<circle cx="190.1" cy="140.9" r=".95" fill="#00f" stroke="#00f" stroke-width=".17"/>
<text font-size="4" x="3.9" y="7.6">CLOCK BUFFERS</text>
<g font-size="3">
<text x="225.9" y="169.9">AAEON TECHNOLOGY CO.</text>
<text x="229.7" y="176.6">DTXP-6313</text>
<text x="241.3" y="182.4">CLOCK BUFFERS</text>
</g>
<text font-size="2.7" fill="#8000ff" x="196.9" y="141.3">IO_CLK33</text>
<g font-size="1.9">
<text x="232.1" y="185.2">Wednesday, January 11, 2017</text>
<text x="270.3" y="185.2">8</text>
<text x="281.9" y="185.2">35</text>
<text x="287.7" y="181.3">A1.1</text>
</g>
<g font-size="1.7">
<text x="175.5" y="10.9">3.3V_BUF</text>
<text x="187.1" y="10.9">3.3V_BUF</text>
<text x="25.3" y="16.7">3.3V</text>
<text x="50" y="16.7">3.3V_BUF</text>
<text x="119.3" y="26.6">1</text>
<text x="119.3" y="28.5">5</text>
<text x="144.2" y="26.6">6</text>
<text x="144.2" y="28.5">7</text>
<text x="7.4" y="32.1">3.3V</text>
<text x="118.3" y="30.5">11</text>
<text x="118.3" y="32.4">18</text>
<text x="118.3" y="34.3">24</text>
<text x="144.2" y="32.4">8</text>
<text x="118.3" y="36.3">28</text>
<text x="144.2" y="36.3">9</text>
<text x="144.2" y="38.2">10</text>
<text x="118.3" y="47.8">13</text>
<text x="119.3" y="42.1">2</text>
<text x="119.3" y="44">3</text>
<text x="144.2" y="44">20</text>
<text x="144.2" y="42.1">19</text>
<text x="144.2" y="47.8">21</text>
<text x="118.3" y="49.8">14</text>
<text x="144.2" y="53.6">23</text>
<text x="144.2" y="51.7">22</text>
<text x="26.7" y="55.7">GND_BUF</text>
<text x="40.2" y="55.7">GND_BUF</text>
<text x="118.3" y="55.6">12</text>
<text x="118.3" y="59.4">15</text>
<text x="144.2" y="59.4">4</text>
<text x="40.3" y="63">3.3V_BUF</text>
<text x="51.9" y="63">3.3V_BUF</text>
<text x="70.9" y="64.2">3.3V_BUF</text>
<text x="70.9" y="60.3">3.3V_BUF</text>
<text x="118.3" y="63.3">16</text>
<text x="144.2" y="61.4">25</text>
<text x="144.2" y="63.3">27</text>
<text x="118.3" y="67.1">17</text>
<text x="144.2" y="67.1">26</text>
<text x="154" y="69.2">GND_BUF</text>
<text x="121.6" y="76.9">Differential clock Buffer</text>
<text x="104.4" y="126.7">3.3V</text>
<text x="115.4" y="140.5">1</text>
<text x="134.6" y="140.5">8</text>
<text x="115.4" y="144.4">7</text>
<text x="115.4" y="148.2">6</text>
<text x="134.6" y="148.2">2</text>
<text x="134.6" y="144.4">3</text>
<text x="115.4" y="152.1">4</text>
<text x="134.6" y="152.1">5</text>
<text x="117.8" y="158">Clock Buffer</text>
<text x="222" y="173.4">Title</text>
<text x="281.8" y="173.4">Design</text>
<text x="222" y="179.2">Size</text>
<text x="229.7" y="179.2">Page Name</text>
<text x="281.8" y="177.3">allen-yang</text>
<text x="285.7" y="179.2">Rev</text>
<text x="222" y="185">Date:</text>
<text x="223.9" y="181.1">B</text>
<text x="260.6" y="185">Sheet</text>
<text x="276" y="185">of</text>
</g>
<g font-size="1.7" fill="#000080">
<text x="179.5" y="15.2">R219</text>
<text x="179.5" y="17.1">10K</text>
<text x="191.1" y="15.2">R223</text>
<text x="191.1" y="17.1">10K</text>
<text x="29" y="20.9">FB19</text>
<text x="40.6" y="20.9">30ohm(100MHz)</text>
<text x="54.1" y="22.9">C200</text>
<text x="61.8" y="22.9">C205</text>
<text x="69.5" y="22.9">C180</text>
<text x="77.2" y="22.9">C201</text>
<text x="85" y="22.9">C178</text>
<text x="121.6" y="22.9">U67</text>
<text x="54.1" y="24.8">0.1uF</text>
<text x="61.8" y="24.8">0.1uF</text>
<text x="69.5" y="24.8">0.1uF</text>
<text x="77.2" y="24.8">0.1uF</text>
<text x="85" y="24.8">0.1uF</text>
<text x="150.6" y="26.7">R224</text>
<text x="150.6" y="28.7">R222</text>
<text x="162.2" y="26.7">33</text>
<text x="162.2" y="28.7">33</text>
<text x="11.6" y="36.4">FB21</text>
<text x="23.2" y="36.4">30ohm(100MHz)</text>
<text x="30.9" y="40.2">C186</text>
<text x="150.6" y="36.4">R215</text>
<text x="150.6" y="38.3">R212</text>
<text x="162.2" y="36.4">33</text>
<text x="162.2" y="38.3">33</text>
<text x="30.9" y="42.2">0.1uF</text>
<text x="46.4" y="44.1">C221</text>
<text x="46.4" y="46">10uF</text>
<text x="150.6" y="42.2">R218</text>
<text x="150.6" y="44.1">R221</text>
<text x="162.2" y="42.2">33</text>
<text x="162.2" y="44.1">33</text>
<text x="11.6" y="49.9">FB20</text>
<text x="23.2" y="49.9">30ohm(100MHz)</text>
<text x="150.6" y="51.8">R229</text>
<text x="150.6" y="53.8">R233</text>
<text x="162.2" y="51.8">33</text>
<text x="162.2" y="53.8">33</text>
<text x="83" y="59.5">R198</text>
<text x="94.6" y="59.5">10K</text>
<text x="179.5" y="55.7">R217</text>
<text x="179.5" y="57.6">X/10K</text>
<text x="191.1" y="55.7">R225</text>
<text x="191.1" y="57.6">X/10K</text>
<text x="83" y="63.4">R204</text>
<text x="94.6" y="63.4">10K</text>
<text x="227.8" y="61.5">R235</text>
<text x="227.8" y="63.4">R214</text>
<text x="239.4" y="61.5">49.9</text>
<text x="239.4" y="63.4">49.9</text>
<text x="44.4" y="67.3">R203</text>
<text x="44.4" y="69.2">10K</text>
<text x="56" y="67.3">R211</text>
<text x="56" y="69.2">X/10K</text>
<text x="227.8" y="67.3">R226</text>
<text x="227.8" y="69.2">R195</text>
<text x="239.4" y="67.3">49.9</text>
<text x="239.4" y="69.2">49.9</text>
<text x="123.2" y="73.8">ICS9DB104FLFT</text>
<text x="152.5" y="75">R236</text>
<text x="152.5" y="76.9">475</text>
<text x="227.8" y="73.1">R205</text>
<text x="227.8" y="75">R232</text>
<text x="239.4" y="73.1">49.9</text>
<text x="239.4" y="75">49.9</text>
<text x="44.4" y="82.7">R202</text>
<text x="56" y="82.7">R213</text>
<text x="227.8" y="78.8">R216</text>
<text x="227.8" y="80.8">R242</text>
<text x="239.4" y="78.8">49.9</text>
<text x="239.4" y="80.8">49.9</text>
<text x="44.4" y="84.6">X/10K</text>
<text x="56" y="84.6">10K</text>
<text x="106.2" y="131">FB6</text>
<text x="106.2" y="132.9">30ohm(100MHz)</text>
<text x="117.8" y="138.7">U56</text>
<text x="139" y="140.6">R128</text>
<text x="150.6" y="140.6">22</text>
<text x="192.1" y="141.6">TP7</text>
<text x="54.1" y="144.5">C752</text>
<text x="54.1" y="146.4">X/10pF</text>
<text x="94.6" y="148.3">C755</text>
<text x="139" y="148.3">R149</text>
<text x="139" y="144.5">R150</text>
<text x="150.6" y="148.3">22</text>
<text x="150.6" y="144.5">22</text>
<text x="94.6" y="150.3">X/10pF</text>
<text x="139" y="152.2">R151</text>
<text x="150.6" y="152.2">22</text>
<text x="109.3" y="159.9">C127</text>
<text x="117.8" y="156">ICS9112M-16LF-T</text>
<text x="156.4" y="159.9">C123</text>
<text x="156.4" y="161.8">X/10pF</text>
<text x="164.1" y="159.9">C100</text>
<text x="164.1" y="161.8">X/10pF</text>
<text x="175.7" y="159.9">C753</text>
<text x="175.7" y="161.8">X/10pF</text>
<text x="185.3" y="159.9">C754</text>
<text x="185.3" y="161.8">X/10pF</text>
<text x="109.3" y="162.2">0.1uF</text>
</g>
<g font-size="1.7" fill="#004080">
<text x="122.6" y="27.9">VDD_0</text>
<text x="122.6" y="29.8">VDD_1</text>
<text x="136.2" y="29.8">DIF_1#</text>
<text x="137.2" y="27.9">DIF_1</text>
<text x="122.6" y="31.7">VDD_2</text>
<text x="122.6" y="33.7">VDD_3</text>
<text x="122.6" y="35.6">VDD_4</text>
<text x="137.5" y="33.7">OE_1</text>
<text x="122.6" y="37.5">VDDA</text>
<text x="136.2" y="39.4">DIF_2#</text>
<text x="137.2" y="37.5">DIF_2</text>
<text x="122.6" y="43.3">SRC_IN</text>
<text x="122.6" y="45.2">SRC_IN#</text>
<text x="136.2" y="43.3">DIF_5#</text>
<text x="137.2" y="45.2">DIF_5</text>
<text x="122.6" y="49.1">SCLK</text>
<text x="122.6" y="51">SDATA</text>
<text x="136.2" y="53">DIF_6#</text>
<text x="137.5" y="49.1">OE_6</text>
<text x="122.6" y="56.8">BYPASS#/PLL</text>
<text x="137.2" y="54.9">DIF_6</text>
<text x="122.6" y="60.7">PD#</text>
<text x="122.6" y="64.5">SRC_STOP#</text>
<text x="136.1" y="60.7">GND_0</text>
<text x="136.1" y="62.6">GND_1</text>
<text x="136.9" y="64.5">GNDA</text>
<text x="122.6" y="68.4">HIGH_BW#</text>
<text x="138" y="68.4">IREF</text>
<text x="118.7" y="141.7">REF</text>
<text x="125.1" y="141.7">CLKOUT</text>
<text x="118.7" y="145.6">CLK4</text>
<text x="118.7" y="149.5">VDD</text>
<text x="127.9" y="149.5">CLK2</text>
<text x="127.9" y="145.6">CLK1</text>
<text x="118.7" y="153.3">GND</text>
<text x="127.9" y="153.3">CLK3</text>
</g>
<text font-size="1.7" fill="#00f" x="132.8" y="37.8" transform="rotate(-90 132.8 37.8)">ICS9DB104</text>
<g font-size="1.7" fill="#f00">
<text x="238.2" y="37.3">PCIE_EXP_CLK</text>
<text x="238.2" y="39.3">PCIE_EXP_CLK#</text>
<text x="258.9" y="37.3">27</text>
<text x="259.8" y="39.3">27</text>
<text x="78.9" y="43.1">6</text>
<text x="78.9" y="45">6</text>
<text x="87.7" y="43.1">PCIESLOT_CLK</text>
<text x="87.7" y="45">PCIESLOT_CLK#</text>
<text x="238.2" y="45">PCIE_LAN_CLK</text>
<text x="238.2" y="43.1">PCIE_LAN_CLK#</text>
<text x="259.1" y="45">13</text>
<text x="260" y="43.1">13</text>
<text x="68.7" y="49.1">6,11,12,13,27</text>
<text x="68.7" y="51.1">6,11,12,13,27</text>
<text x="87.5" y="49.1">SMBCLK_SBY</text>
<text x="87.5" y="51.1">SMBDAT_SBY</text>
<text x="238.2" y="52.8">PCIE_UART_CLK#</text>
<text x="261.4" y="52.8">29</text>
<text x="238.2" y="54.7">PCIE_UART_CLK</text>
<text x="260.4" y="54.7">29</text>
<text x="28.8" y="141.6">6</text>
<text x="37.5" y="141.6">LPC_CLK</text>
<text x="50.8" y="145.5">33</text>
<text x="60.5" y="145.5">F81866_GPIO_CLK33</text>
<text x="189.6" y="145.5">F81866_CLK33</text>
<text x="189.6" y="149.3">FWH_CLK</text>
<text x="206" y="149.3">24</text>
<text x="209.7" y="145.5">28</text>
<text x="189.6" y="153.2">F81512_CLK</text>
<text x="207.7" y="153.2">29</text>
</g>
<g font-size="1.4">
<text x="30.9" y="1.4">5</text>
<text x="88.8" y="1.4">4</text>
<text x="146.7" y="1.4">3</text>
<text x="204.6" y="1.4">2</text>
<text x="262.6" y="1.4">1</text>
<text x=".5" y="26.1">D</text>
<text x="292" y="26.1">D</text>
<text x=".5" y="71.9">C</text>
<text x="292" y="71.9">C</text>
<text x=".5" y="117.8">B</text>
<text x="292" y="117.8">B</text>
<text x=".5" y="163.6">A</text>
<text x="292" y="163.6">A</text>
<text x="30.9" y="186.8">5</text>
<text x="88.8" y="186.8">4</text>
<text x="146.7" y="186.8">3</text>
<text x="204.6" y="186.8">2</text>
<text x="262.6" y="186.8">1</text>
</g>
</svg>
